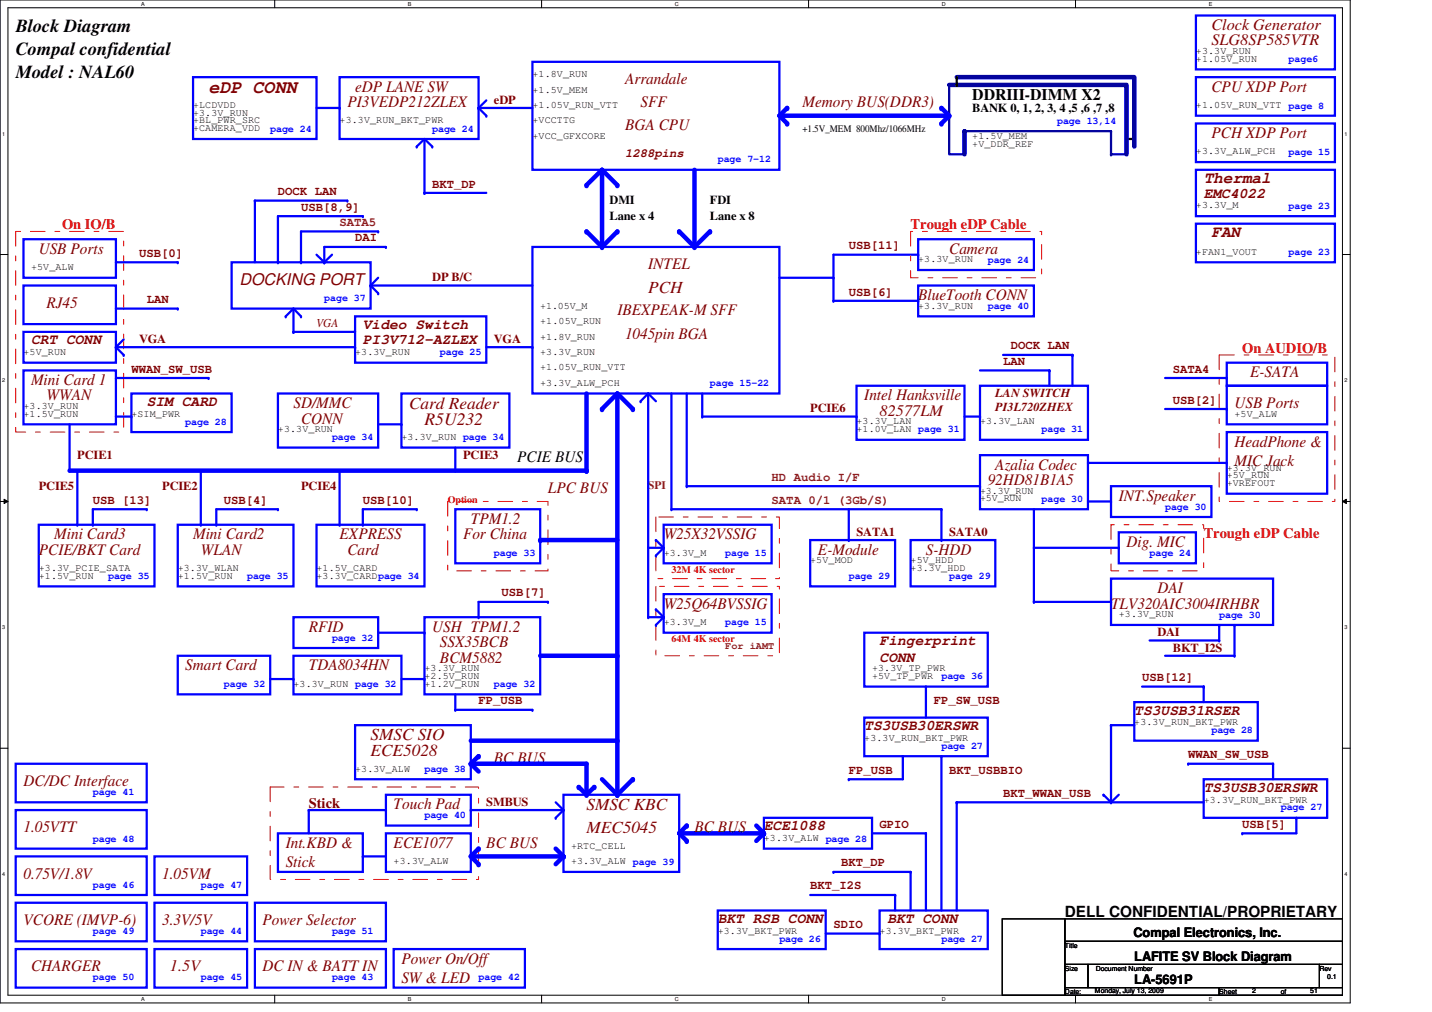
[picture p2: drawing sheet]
<svg xmlns="http://www.w3.org/2000/svg" width="297mm" height="210mm" viewBox="0 0 297 210" stroke-linecap="round" stroke-linejoin="round" font-family="sans-serif">
<path d="M0 0h280.1v208h-280.1zM1.6 1.6h276.9v204.8h-276.9z" fill="none" stroke="#000" stroke-width=".21"/>
<g fill="#fff">
<path d="M29.3 .2h.7v1.2h-.7z"/>
<path d="M29.3 206.6h.7v1.2h-.7z"/>
</g>
<path d="M57 0v1.6M57 206.4v1.6" fill="none" stroke="#000" stroke-width=".21"/>
<g fill="#fff">
<path d="M84.6 .2h.7v1.2h-.7z"/>
<path d="M84.6 206.6h.7v1.2h-.7z"/>
</g>
<path d="M112.3 0v1.6M112.3 206.4v1.6" fill="none" stroke="#000" stroke-width=".21"/>
<g fill="#fff">
<path d="M140 .2h.8v1.2h-.8z"/>
<path d="M140 206.6h.8v1.2h-.8z"/>
</g>
<path d="M167.7 0v1.6M167.7 206.4v1.6" fill="none" stroke="#000" stroke-width=".21"/>
<g fill="#fff">
<path d="M195.4 .2h.7v1.2h-.7z"/>
<path d="M195.4 206.6h.7v1.2h-.7z"/>
</g>
<path d="M223.1 0v1.6M223.1 206.4v1.6" fill="none" stroke="#000" stroke-width=".21"/>
<g fill="#fff">
<path d="M250.7 .2h.8v1.2h-.8z"/>
<path d="M250.7 206.6h.8v1.2h-.8z"/>
<path d="M.5 27.2h.6v1.2h-.6z"/>
<path d="M278.9 27.2h.6v1.2h-.6z"/>
<path d="M.5 78.4h.6v1.1h-.6z"/>
<path d="M278.9 78.4h.6v1.1h-.6z"/>
</g>
<path d="M0 52.8h1.6M278.5 52.8h1.6" fill="none" stroke="#000" stroke-width=".21"/>
<g fill="#fff">
<path d="M.5 129.6h.6v1.2h-.6z"/>
<path d="M278.9 129.6h.6v1.2h-.6z"/>
</g>
<path d="M0 104h1.6M.8 103.5l.8 .5-.8 .4zM278.5 104l.8-.5v.9zM278.5 104h1.6" fill="none" stroke="#000" stroke-width=".21"/>
<path d="M.8 103.5l.8 .5-.8 .4zM278.5 104l.8-.5v.9z" fill="#000"/>
<g fill="#fff">
<path d="M.5 180.8h.6v1.1h-.6z"/>
<path d="M278.9 180.8h.6v1.1h-.6z"/>
</g>
<path d="M0 155.2h1.6M278.5 155.2h1.6M207.9 190.6h13v15.8h-13zM220.9 190.6h57.6v4.6h-57.6zM220.9 195.2h57.6v4.8h-57.6zM220.9 200h4.8v4.9h-4.8zM220.9 204.9h32v1.5h-32zM225.7 200h48v4.9h-48zM252.9 204.9h25.6v1.5h-25.6zM273.7 200h4.8v4.9h-4.8z" fill="none" stroke="#000" stroke-width=".21"/>
<path d="M110.4 12.8h51.3v22.4h-51.3zM248.1 3.2h28.8v11.2h-28.8zM248.1 46.4h28.8v8h-28.8z" fill="none" stroke="#00f" stroke-width=".47"/>
<path d="M124.9 35.2v16" fill="none" stroke="#00f" stroke-width=".93"/>
<circle cx="124.9" cy="51.2" r=".47" fill="#00f"/>
<path d="M248.1 35.2h28.8v9.6h-28.8zM110.4 51.2h51.3v30.4h-51.3zM145.7 86.4h32M32 177.6h19.3v8h-19.3zM116.9 164.8h24v16h-24zM3.3 196.8h27.1v8.1h-27.1zM3.3 187.2h27.1v8h-27.1zM32 187.2h19.3v8h-19.3zM32 196.8h19.3v8.1h-19.3zM81.7 196.8h27.2v8.1h-27.2z" fill="none" stroke="#00f" stroke-width=".47"/>
<circle cx="177.7" cy="86.4" r=".23" fill="#00f"/>
<path d="M41.7 97.6v11.2" fill="none" stroke="#00f" stroke-width=".47"/>
<circle cx="41.7" cy="108.8" r=".23" fill="#00f"/>
<path d="M128.1 81.6l-3.2 3.2" fill="none" stroke="#00f" stroke-width=".93"/>
<circle cx="124.9" cy="84.8" r=".47" fill="#00f"/>
<path d="M128.1 81.6l3.2 3.2" fill="none" stroke="#00f" stroke-width=".93"/>
<circle cx="131.3" cy="84.8" r=".47" fill="#00f"/>
<path d="M214.5 105.6v19.2" fill="none" stroke="#00f" stroke-width=".47"/>
<circle cx="214.5" cy="124.8" r=".23" fill="#00f"/>
<path d="M195.3 105.6v6.4" fill="none" stroke="#00f" stroke-width=".47"/>
<circle cx="195.3" cy="112" r=".23" fill="#00f"/>
<path d="M142.4 100.8h60.9M188.9 112h17.6v9.6h-17.6z" fill="none" stroke="#00f" stroke-width=".47"/>
<circle cx="203.3" cy="100.8" r=".23" fill="#00f"/>
<path d="M44.9 105.6h12.8" fill="none" stroke="#00f" stroke-width=".47"/>
<circle cx="57.7" cy="105.6" r=".23" fill="#00f"/>
<path d="M44.9 105.6v3.2" fill="none" stroke="#00f" stroke-width=".47"/>
<circle cx="44.9" cy="108.8" r=".23" fill="#00f"/>
<path d="M14.4 97.6h107.3" fill="none" stroke="#00f" stroke-width=".93"/>
<circle cx="121.7" cy="97.6" r=".47" fill="#00f"/>
<path d="M83.3 81.6h22.4v11.2h-22.4zM36.9 108.8h24v12.8h-24z" fill="none" stroke="#00f" stroke-width=".47"/>
<path d="M131.3 161.6l-3.2 3.2" fill="none" stroke="#00f" stroke-width=".93"/>
<circle cx="131.3" cy="161.6" r=".47" fill="#00f"/>
<path d="M128.1 81.6v83.2" fill="none" stroke="#00f" stroke-width=".93"/>
<circle cx="128.1" cy="164.8" r=".47" fill="#00f"/>
<path d="M124.9 161.6l3.2 3.2" fill="none" stroke="#00f" stroke-width=".93"/>
<circle cx="128.1" cy="164.8" r=".47" fill="#00f"/>
<path d="M88 128h24.1v16h-24.1z" fill="none" stroke="#00f" stroke-width=".47"/>
<path d="M112.1 136h16" fill="none" stroke="#00f" stroke-width=".93"/>
<circle cx="128.1" cy="136" r=".47" fill="#00f"/>
<path d="M56 140.8h4.9" fill="none" stroke="#00f" stroke-width=".47"/>
<circle cx="60.9" cy="140.8" r=".23" fill="#00f"/>
<path d="M36.9 136h19.1v8h-19.1zM78.4 131.2h9.6" fill="none" stroke="#00f" stroke-width=".47"/>
<circle cx="88" cy="131.2" r=".23" fill="#00f"/>
<path d="M139.3 105.6h56M60.9 128h17.5v6.4h-17.5z" fill="none" stroke="#00f" stroke-width=".47"/>
<circle cx="195.3" cy="105.6" r=".23" fill="#00f"/>
<path d="M168.1 112h17.6v9.6h-17.6zM176.1 105.6v6.4" fill="none" stroke="#00f" stroke-width=".47"/>
<circle cx="176.1" cy="112" r=".23" fill="#00f"/>
<path d="M214.5 113.6h17.6M232.1 110.4h16v6.4h-16z" fill="none" stroke="#00f" stroke-width=".47"/>
<circle cx="232.1" cy="113.6" r=".23" fill="#00f"/>
<path d="M230.5 108.8h19.2v9.6h-19.2z" fill="none" stroke="#f00" stroke-width=".21" stroke-dasharray="3 2 1 2"/>
<path d="M225.7 104h4.8" fill="none" stroke="#00f" stroke-width=".47"/>
<circle cx="230.5" cy="104" r=".23" fill="#00f"/>
<path d="M203.3 94.4h22.4v11.2h-22.4zM230.5 100.8h20.8v6.4h-20.8z" fill="none" stroke="#00f" stroke-width=".47"/>
<path d="M92.9 104h20.8v14.4h-20.8z" fill="none" stroke="#f00" stroke-width=".21" stroke-dasharray="3 2 1 2"/>
<path d="M230.5 32h3.2" fill="none" stroke="#0000a0" stroke-width=".47"/>
<circle cx="230.5" cy="32" r=".23" fill="#0000a0"/>
<path d="M233.7 28.8h1.6" fill="none" stroke="#000" stroke-width=".47"/>
<circle cx="233.7" cy="28.8" r=".23" fill="#000"/>
<path d="M172.9 52.8h17.6" fill="none" stroke="#00f" stroke-width=".47"/>
<circle cx="190.5" cy="52.8" r=".23" fill="#00f"/>
<path d="M190.5 49.6h24v6.4h-24z" fill="none" stroke="#00f" stroke-width=".47"/>
<path d="M188.9 48h27.2v9.6h-27.2z" fill="none" stroke="#f00" stroke-width=".21" stroke-dasharray="3 2 1 2"/>
<path d="M200.1 27.2h30.4" fill="none" stroke="#0000a0" stroke-width=".47"/>
<circle cx="230.5" cy="27.2" r=".23" fill="#0000a0"/>
<path d="M196.9 17.6h36.8v14.4M198.5 16h36.8v14.4" fill="none" stroke="#0000a0" stroke-width=".93"/>
<path d="M196.9 17.6v14.4h3.2M230.5 27.2v4.8" fill="none" stroke="#0000a0" stroke-width=".47"/>
<circle cx="230.5" cy="32" r=".23" fill="#0000a0"/>
<path d="M200.1 27.2v4.8" fill="none" stroke="#0000a0" stroke-width=".93"/>
<circle cx="200.1" cy="27.2" r=".47" fill="#0000a0"/>
<path d="M198.5 16v1.6" fill="none" stroke="#000" stroke-width=".47"/>
<circle cx="198.5" cy="17.6" r=".23" fill="#000"/>
<path d="M172.9 52.8v9.6" fill="none" stroke="#00f" stroke-width=".47"/>
<circle cx="172.9" cy="62.4" r=".23" fill="#00f"/>
<path d="M200.1 86.4h3.2" fill="none" stroke="#00f" stroke-width=".47"/>
<circle cx="203.3" cy="86.4" r=".23" fill="#00f"/>
<path d="M177.7 80h22.4v11.2h-22.4zM203.3 80h22.4v11.2h-22.4zM83.3 140.8h4.7" fill="none" stroke="#00f" stroke-width=".47"/>
<circle cx="88" cy="140.8" r=".23" fill="#00f"/>
<path d="M48 54.4h28.9v9.6h-28.9zM94.4 105.6h17.7v11.2h-17.7zM60.9 136h22.4v8h-22.4zM3.3 168h27.1v8h-27.1zM52.9 196.8h27.1v8.1h-27.1z" fill="none" stroke="#00f" stroke-width=".47"/>
<path d="M112.1 112h16" fill="none" stroke="#00f" stroke-width=".93"/>
<circle cx="112.1" cy="112" r=".47" fill="#00f"/>
<path d="M134.4 81.6v46.4" fill="none" stroke="#00f" stroke-width=".47"/>
<circle cx="134.4" cy="128" r=".23" fill="#00f"/>
<path d="M134.4 81.6l1.7 1.6" fill="none" stroke="#00f" stroke-width=".47"/>
<circle cx="134.4" cy="81.6" r=".23" fill="#00f"/>
<path d="M134.4 81.6l-1.5 1.6" fill="none" stroke="#00f" stroke-width=".47"/>
<circle cx="132.9" cy="83.2" r=".23" fill="#00f"/>
<path d="M136.1 107.2h25.6v12.8h-25.6z" fill="none" stroke="#f00" stroke-width=".21" stroke-dasharray="3 2 1 2"/>
<path d="M136.1 112l1.6 1.6M137.7 108.8h22.4v8h-22.4z" fill="none" stroke="#00f" stroke-width=".47"/>
<circle cx="136.1" cy="112" r=".23" fill="#00f"/>
<path d="M137.7 113.6l-1.6 1.6" fill="none" stroke="#00f" stroke-width=".47"/>
<circle cx="136.1" cy="115.2" r=".23" fill="#00f"/>
<path d="M134.4 113.6h3.3" fill="none" stroke="#00f" stroke-width=".47"/>
<circle cx="137.7" cy="113.6" r=".23" fill="#00f"/>
<path d="M67.3 51.2h12.7" fill="none" stroke="#00f" stroke-width=".47"/>
<circle cx="80" cy="51.2" r=".23" fill="#00f"/>
<path d="M62.4 48h16" fill="none" stroke="#00f" stroke-width=".47"/>
<circle cx="78.4" cy="48" r=".23" fill="#00f"/>
<path d="M121.7 48l3.2 3.2" fill="none" stroke="#00f" stroke-width=".93"/>
<circle cx="121.7" cy="48" r=".47" fill="#00f"/>
<path d="M128.1 48l-3.2 3.2" fill="none" stroke="#00f" stroke-width=".93"/>
<circle cx="128.1" cy="48" r=".47" fill="#00f"/>
<path d="M124.9 35.2l-3.2 3.2" fill="none" stroke="#00f" stroke-width=".93"/>
<circle cx="121.7" cy="38.4" r=".47" fill="#00f"/>
<path d="M124.9 35.2l3.2 3.2" fill="none" stroke="#00f" stroke-width=".93"/>
<circle cx="128.1" cy="38.4" r=".47" fill="#00f"/>
<path d="M196.9 24l-1.6 1.6" fill="none" stroke="#00f" stroke-width=".93"/>
<circle cx="195.3" cy="25.6" r=".47" fill="#00f"/>
<path d="M195.3 22.4l1.6 1.6" fill="none" stroke="#00f" stroke-width=".93"/>
<circle cx="195.3" cy="22.4" r=".47" fill="#00f"/>
<path d="M161.7 57.6h11.2" fill="none" stroke="#00f" stroke-width=".47"/>
<circle cx="172.9" cy="57.6" r=".23" fill="#00f"/>
<path d="M161.7 24l1.6 1.6" fill="none" stroke="#00f" stroke-width=".93"/>
<circle cx="163.3" cy="25.6" r=".47" fill="#00f"/>
<path d="M163.3 22.4l-1.6 1.6" fill="none" stroke="#00f" stroke-width=".93"/>
<circle cx="163.3" cy="22.4" r=".47" fill="#00f"/>
<path d="M161.7 24h35.2" fill="none" stroke="#00f" stroke-width=".93"/>
<circle cx="196.9" cy="24" r=".47" fill="#00f"/>
<path d="M145.7 81.6v4.8" fill="none" stroke="#00f" stroke-width=".47"/>
<circle cx="145.7" cy="86.4" r=".23" fill="#00f"/>
<path d="M142.4 81.6v19.2" fill="none" stroke="#00f" stroke-width=".47"/>
<circle cx="142.4" cy="100.8" r=".23" fill="#00f"/>
<path d="M139.3 81.6v24" fill="none" stroke="#00f" stroke-width=".47"/>
<circle cx="139.3" cy="105.6" r=".23" fill="#00f"/>
<path d="M121.7 81.6v16" fill="none" stroke="#00f" stroke-width=".93"/>
<circle cx="121.7" cy="97.6" r=".47" fill="#00f"/>
<path d="M57.7 81.6h20.7v11.2h-20.7zM78.4 88h4.9" fill="none" stroke="#00f" stroke-width=".47"/>
<circle cx="83.3" cy="88" r=".23" fill="#00f"/>
<path d="M136.1 121.6h25.6v14.4h-25.6z" fill="none" stroke="#f00" stroke-width=".21" stroke-dasharray="3 2 1 2"/>
<path d="M137.7 123.2h22.4v8h-22.4zM137.7 128l-1.6 1.6" fill="none" stroke="#00f" stroke-width=".47"/>
<circle cx="136.1" cy="129.6" r=".23" fill="#00f"/>
<path d="M134.4 128h3.3" fill="none" stroke="#00f" stroke-width=".47"/>
<circle cx="137.7" cy="128" r=".23" fill="#00f"/>
<path d="M136.1 126.4l1.6 1.6" fill="none" stroke="#00f" stroke-width=".47"/>
<circle cx="136.1" cy="126.4" r=".23" fill="#00f"/>
<path d="M76.9 59.2h33.5M3.3 177.6h27.1v8h-27.1zM182.5 188.8h22.4v8h-22.4z" fill="none" stroke="#00f" stroke-width=".47"/>
<circle cx="76.9" cy="59.2" r=".23" fill="#00f"/>
<path d="M140.9 48l3.2 3.2" fill="none" stroke="#00f" stroke-width=".93"/>
<circle cx="140.9" cy="48" r=".47" fill="#00f"/>
<path d="M147.3 48l-3.2 3.2" fill="none" stroke="#00f" stroke-width=".93"/>
<circle cx="147.3" cy="48" r=".47" fill="#00f"/>
<path d="M144.1 35.2v16" fill="none" stroke="#00f" stroke-width=".93"/>
<circle cx="144.1" cy="51.2" r=".47" fill="#00f"/>
<path d="M78.4 57.6l-1.5 1.6" fill="none" stroke="#00f" stroke-width=".47"/>
<circle cx="76.9" cy="59.2" r=".23" fill="#00f"/>
<path d="M76.9 59.2l1.5 1.6" fill="none" stroke="#00f" stroke-width=".47"/>
<circle cx="78.4" cy="60.8" r=".23" fill="#00f"/>
<path d="M99.3 22.4h11.1" fill="none" stroke="#00f" stroke-width=".47"/>
<circle cx="99.3" cy="22.4" r=".23" fill="#00f"/>
<path d="M40 16h25.7v12.8h-25.7zM19.3 105.6h11.1" fill="none" stroke="#00f" stroke-width=".47"/>
<circle cx="30.4" cy="105.6" r=".23" fill="#00f"/>
<path d="M19.3 105.6v3.2" fill="none" stroke="#00f" stroke-width=".47"/>
<circle cx="19.3" cy="108.8" r=".23" fill="#00f"/>
<path d="M203.3 76.8h14.4M8 108.8h24v12.8h-24z" fill="none" stroke="#00f" stroke-width=".47"/>
<circle cx="217.7" cy="76.8" r=".23" fill="#00f"/>
<path d="M73.7 65.6h27.2v9.6h-27.2zM100.9 72h9.5" fill="none" stroke="#00f" stroke-width=".47"/>
<circle cx="110.4" cy="72" r=".23" fill="#00f"/>
<path d="M60.9 68.8h12.8" fill="none" stroke="#00f" stroke-width=".47"/>
<circle cx="60.9" cy="68.8" r=".23" fill="#00f"/>
<path d="M60.9 64v4.8" fill="none" stroke="#00f" stroke-width=".47"/>
<circle cx="60.9" cy="68.8" r=".23" fill="#00f"/>
<path d="M252.9 73.6h24v30.4h-24z" fill="none" stroke="#f00" stroke-width=".21" stroke-dasharray="3 2 1 2"/>
<path d="M190.5 59.2h24v6.4h-24zM172.9 62.4h17.6" fill="none" stroke="#00f" stroke-width=".47"/>
<circle cx="190.5" cy="62.4" r=".23" fill="#00f"/>
<path d="M225.7 96h28.8" fill="none" stroke="#00f" stroke-width=".47"/>
<circle cx="254.5" cy="96" r=".23" fill="#00f"/>
<path d="M70.4 97.6v11.2M254.5 89.6h20.8v12.8h-20.8z" fill="none" stroke="#00f" stroke-width=".47"/>
<circle cx="70.4" cy="108.8" r=".23" fill="#00f"/>
<path d="M65.7 108.8h22.3v12.8h-22.3zM75.3 105.6h11.1" fill="none" stroke="#00f" stroke-width=".47"/>
<circle cx="86.4" cy="105.6" r=".23" fill="#00f"/>
<path d="M75.3 105.6v3.2" fill="none" stroke="#00f" stroke-width=".47"/>
<circle cx="75.3" cy="108.8" r=".23" fill="#00f"/>
<path d="M3.3 48h22.4v41.6h-22.4z" fill="none" stroke="#f00" stroke-width=".21" stroke-dasharray="3 2 1 2"/>
<path d="M70.4 16h28.9v12.8h-28.9zM65.7 22.4h4.7" fill="none" stroke="#00f" stroke-width=".47"/>
<circle cx="70.4" cy="22.4" r=".23" fill="#00f"/>
<path d="M88 40h12.9" fill="none" stroke="#00f" stroke-width=".47"/>
<circle cx="88" cy="40" r=".23" fill="#00f"/>
<path d="M222.5 73.6v6.4" fill="none" stroke="#00f" stroke-width=".47"/>
<circle cx="222.5" cy="73.6" r=".23" fill="#00f"/>
<path d="M208.1 73.6h14.4" fill="none" stroke="#00f" stroke-width=".47"/>
<circle cx="222.5" cy="73.6" r=".23" fill="#00f"/>
<path d="M241.7 84.8h12.8" fill="none" stroke="#00f" stroke-width=".47"/>
<circle cx="254.5" cy="84.8" r=".23" fill="#00f"/>
<path d="M241.7 78.4h12.8M254.5 75.2h20.8v4.8h-20.8zM254.5 80h20.8v8h-20.8z" fill="none" stroke="#00f" stroke-width=".47"/>
<circle cx="254.5" cy="78.4" r=".23" fill="#00f"/>
<path d="M4.9 68.8h19.1v6.4h-19.1zM24 72h49.7" fill="none" stroke="#00f" stroke-width=".47"/>
<circle cx="73.7" cy="72" r=".23" fill="#00f"/>
<path d="M60.9 64l1.5 1.6" fill="none" stroke="#00f" stroke-width=".47"/>
<circle cx="62.4" cy="65.6" r=".23" fill="#00f"/>
<path d="M60.9 64l-1.6 1.6" fill="none" stroke="#00f" stroke-width=".47"/>
<circle cx="59.3" cy="65.6" r=".23" fill="#00f"/>
<path d="M24 78.4h19.3" fill="none" stroke="#00f" stroke-width=".47"/>
<circle cx="43.3" cy="78.4" r=".23" fill="#00f"/>
<path d="M4.9 76.8h19.1v11.2h-19.1zM14.4 88v9.6" fill="none" stroke="#00f" stroke-width=".47"/>
<circle cx="14.4" cy="97.6" r=".23" fill="#00f"/>
<path d="M24 54.4h12.9" fill="none" stroke="#00f" stroke-width=".47"/>
<circle cx="36.9" cy="54.4" r=".23" fill="#00f"/>
<path d="M57.7 44.8v9.6" fill="none" stroke="#00f" stroke-width=".47"/>
<circle cx="57.7" cy="54.4" r=".23" fill="#00f"/>
<path d="M57.7 44.8h17.6" fill="none" stroke="#00f" stroke-width=".47"/>
<circle cx="75.3" cy="44.8" r=".23" fill="#00f"/>
<path d="M67.3 51.2v3.2" fill="none" stroke="#00f" stroke-width=".47"/>
<circle cx="67.3" cy="54.4" r=".23" fill="#00f"/>
<path d="M62.4 48v6.4" fill="none" stroke="#00f" stroke-width=".47"/>
<circle cx="62.4" cy="54.4" r=".23" fill="#00f"/>
<path d="M4.9 59.2h19.1v8h-19.1zM4.9 49.6h19.1v8h-19.1zM24 64h12.9" fill="none" stroke="#00f" stroke-width=".47"/>
<circle cx="36.9" cy="64" r=".23" fill="#00f"/>
<path d="M248.1 16h28.8v8h-28.8zM88 28.8v11.2M248.1 25.6h28.8v8h-28.8z" fill="none" stroke="#00f" stroke-width=".47"/>
<circle cx="88" cy="40" r=".23" fill="#00f"/>
<path d="M198.5 166.4v22.4" fill="none" stroke="#00f" stroke-width=".47"/>
<circle cx="198.5" cy="166.4" r=".23" fill="#00f"/>
<path d="M179.3 148.8h25.6v8h-25.6zM176.1 161.6h11.2" fill="none" stroke="#00f" stroke-width=".47"/>
<circle cx="176.1" cy="161.6" r=".23" fill="#00f"/>
<path d="M246.5 158.4h17.6M249.7 161.6h25.6v8h-25.6z" fill="none" stroke="#00f" stroke-width=".47"/>
<circle cx="246.5" cy="158.4" r=".23" fill="#00f"/>
<path d="M195.3 156.8v32" fill="none" stroke="#00f" stroke-width=".47"/>
<circle cx="195.3" cy="156.8" r=".23" fill="#00f"/>
<path d="M198.5 166.4h51.2" fill="none" stroke="#00f" stroke-width=".47"/>
<circle cx="198.5" cy="166.4" r=".23" fill="#00f"/>
<path d="M268.9 169.6v3.2" fill="none" stroke="#00f" stroke-width=".47"/>
<circle cx="268.9" cy="169.6" r=".23" fill="#00f"/>
<path d="M179.3 131.2h25.6v11.2h-25.6zM94.4 147.2h16" fill="none" stroke="#00f" stroke-width=".47"/>
<circle cx="110.4" cy="147.2" r=".23" fill="#00f"/>
<path d="M94.4 144v3.2" fill="none" stroke="#00f" stroke-width=".47"/>
<circle cx="94.4" cy="147.2" r=".23" fill="#00f"/>
<path d="M230.5 120h33.6v9.6h-33.6zM238.5 132.8h14.4" fill="none" stroke="#00f" stroke-width=".47"/>
<circle cx="252.9" cy="132.8" r=".23" fill="#00f"/>
<path d="M214.5 124.8h16" fill="none" stroke="#00f" stroke-width=".47"/>
<circle cx="230.5" cy="124.8" r=".23" fill="#00f"/>
<path d="M172.9 180.8h16" fill="none" stroke="#00f" stroke-width=".47"/>
<circle cx="172.9" cy="180.8" r=".23" fill="#00f"/>
<path d="M24 86.4h3.3M27.3 81.6h20.7v8h-20.7z" fill="none" stroke="#00f" stroke-width=".47"/>
<circle cx="27.3" cy="86.4" r=".23" fill="#00f"/>
<path d="M217.7 76.8v3.2" fill="none" stroke="#00f" stroke-width=".47"/>
<circle cx="217.7" cy="76.8" r=".23" fill="#00f"/>
<path d="M241.7 136h14.4M3.3 158.4h27.1v8h-27.1zM52.9 187.2h27.1v8h-27.1z" fill="none" stroke="#00f" stroke-width=".47"/>
<circle cx="256.1" cy="136" r=".23" fill="#00f"/>
<path d="M168.1 185.6h17.6" fill="none" stroke="#00f" stroke-width=".47"/>
<circle cx="185.7" cy="185.6" r=".23" fill="#00f"/>
<path d="M16 97.6v11.2" fill="none" stroke="#00f" stroke-width=".47"/>
<circle cx="16" cy="108.8" r=".23" fill="#00f"/>
<path d="M73.7 150.4h24v11.2h-24zM97.7 168h19.2" fill="none" stroke="#00f" stroke-width=".47"/>
<circle cx="97.7" cy="168" r=".23" fill="#00f"/>
<path d="M56 163.2h43.3v19.2h-43.3z" fill="none" stroke="#f00" stroke-width=".21" stroke-dasharray="3 2 1 2"/>
<path d="M64 168v4.8" fill="none" stroke="#00f" stroke-width=".47"/>
<circle cx="64" cy="168" r=".23" fill="#00f"/>
<path d="M57.7 172.8h17.6v8h-17.6zM64 168h16" fill="none" stroke="#00f" stroke-width=".47"/>
<circle cx="80" cy="168" r=".23" fill="#00f"/>
<path d="M75.3 177.6h4.7M80 172.8h17.7v8h-17.7z" fill="none" stroke="#00f" stroke-width=".47"/>
<circle cx="75.3" cy="177.6" r=".23" fill="#00f"/>
<path d="M80 164.8h17.7v6.4h-17.7z" fill="none" stroke="#00f" stroke-width=".47"/>
<path d="M123.3 163.2l-1.6 1.6" fill="none" stroke="#00f" stroke-width=".93"/>
<circle cx="123.3" cy="163.2" r=".47" fill="#00f"/>
<path d="M120.1 163.2l1.6 1.6" fill="none" stroke="#00f" stroke-width=".93"/>
<circle cx="120.1" cy="163.2" r=".47" fill="#00f"/>
<path d="M99.3 156.8l-1.6 1.6" fill="none" stroke="#00f" stroke-width=".93"/>
<circle cx="99.3" cy="156.8" r=".47" fill="#00f"/>
<path d="M97.7 158.4l1.6 1.6" fill="none" stroke="#00f" stroke-width=".93"/>
<circle cx="97.7" cy="158.4" r=".47" fill="#00f"/>
<path d="M97.7 158.4h24M115.3 176l1.6 1.6" fill="none" stroke="#00f" stroke-width=".93"/>
<circle cx="116.9" cy="177.6" r=".47" fill="#00f"/>
<path d="M116.9 177.6l-1.6 1.6" fill="none" stroke="#00f" stroke-width=".93"/>
<circle cx="116.9" cy="177.6" r=".47" fill="#00f"/>
<path d="M99.3 176l-1.6 1.6" fill="none" stroke="#00f" stroke-width=".93"/>
<circle cx="99.3" cy="176" r=".47" fill="#00f"/>
<path d="M97.7 177.6l1.6 1.6" fill="none" stroke="#00f" stroke-width=".93"/>
<circle cx="99.3" cy="179.2" r=".47" fill="#00f"/>
<path d="M97.7 177.6h19.2" fill="none" stroke="#00f" stroke-width=".93"/>
<circle cx="116.9" cy="177.6" r=".47" fill="#00f"/>
<path d="M116.9 168l-1.6 1.6" fill="none" stroke="#00f" stroke-width=".47"/>
<circle cx="115.3" cy="169.6" r=".23" fill="#00f"/>
<path d="M115.3 166.4l1.6 1.6" fill="none" stroke="#00f" stroke-width=".47"/>
<circle cx="116.9" cy="168" r=".23" fill="#00f"/>
<path d="M97.7 153.6h30.4" fill="none" stroke="#00f" stroke-width=".93"/>
<circle cx="128.1" cy="153.6" r=".47" fill="#00f"/>
<path d="M25.7 70.4l-1.7 1.6" fill="none" stroke="#00f" stroke-width=".47"/>
<circle cx="24" cy="72" r=".23" fill="#00f"/>
<path d="M24 72l1.7 1.6" fill="none" stroke="#00f" stroke-width=".47"/>
<circle cx="25.7" cy="73.6" r=".23" fill="#00f"/>
<path d="M192.1 172.8v16" fill="none" stroke="#00f" stroke-width=".47"/>
<circle cx="192.1" cy="172.8" r=".23" fill="#00f"/>
<path d="M158.4 169.6h22.5v6.4h-22.5z" fill="none" stroke="#00f" stroke-width=".47"/>
<path d="M140.9 172.8l1.5 1.6" fill="none" stroke="#00f" stroke-width=".93"/>
<circle cx="142.4" cy="174.4" r=".47" fill="#00f"/>
<path d="M142.4 171.2l-1.5 1.6" fill="none" stroke="#00f" stroke-width=".93"/>
<circle cx="142.4" cy="171.2" r=".47" fill="#00f"/>
<path d="M140.9 172.8h17.5" fill="none" stroke="#00f" stroke-width=".93"/>
<circle cx="158.4" cy="172.8" r=".47" fill="#00f"/>
<path d="M180.9 172.8h11.2" fill="none" stroke="#00f" stroke-width=".47"/>
<circle cx="192.1" cy="172.8" r=".23" fill="#00f"/>
<path d="M156.9 171.2l1.5 1.6" fill="none" stroke="#00f" stroke-width=".93"/>
<circle cx="158.4" cy="172.8" r=".47" fill="#00f"/>
<path d="M158.4 172.8l-1.5 1.6" fill="none" stroke="#00f" stroke-width=".93"/>
<circle cx="158.4" cy="172.8" r=".47" fill="#00f"/>
<path d="M121.7 158.4v6.4" fill="none" stroke="#00f" stroke-width=".93"/>
<circle cx="121.7" cy="164.8" r=".47" fill="#00f"/>
<path d="M188.9 180.8v8" fill="none" stroke="#00f" stroke-width=".47"/>
<circle cx="188.9" cy="180.8" r=".23" fill="#00f"/>
<path d="M185.7 185.6v3.2" fill="none" stroke="#00f" stroke-width=".47"/>
<circle cx="185.7" cy="185.6" r=".23" fill="#00f"/>
<path d="M68.9 52.8l-1.6 1.6" fill="none" stroke="#00f" stroke-width=".47"/>
<circle cx="67.3" cy="54.4" r=".23" fill="#00f"/>
<path d="M65.7 52.8l1.6 1.6" fill="none" stroke="#00f" stroke-width=".47"/>
<circle cx="67.3" cy="54.4" r=".23" fill="#00f"/>
<path d="M52.9 41.6v12.8" fill="none" stroke="#00f" stroke-width=".47"/>
<circle cx="52.9" cy="41.6" r=".23" fill="#00f"/>
<path d="M52.9 41.6h19.1" fill="none" stroke="#00f" stroke-width=".47"/>
<circle cx="72" cy="41.6" r=".23" fill="#00f"/>
<path d="M94.4 92.8v4.8" fill="none" stroke="#00f" stroke-width=".47"/>
<circle cx="94.4" cy="97.6" r=".23" fill="#00f"/>
<path d="M257.7 172.8h11.2" fill="none" stroke="#00f" stroke-width=".47"/>
<circle cx="257.7" cy="172.8" r=".23" fill="#00f"/>
<path d="M99.3 124.8v3.2" fill="none" stroke="#00f" stroke-width=".47"/>
<circle cx="99.3" cy="128" r=".23" fill="#00f"/>
<path d="M99.3 124.8h14.4" fill="none" stroke="#00f" stroke-width=".47"/>
<circle cx="113.7" cy="124.8" r=".23" fill="#00f"/>
<path d="M171.3 193.6h11.2" fill="none" stroke="#00f" stroke-width=".47"/>
<circle cx="182.5" cy="193.6" r=".23" fill="#00f"/>
<path d="M264.1 158.4v3.2M148.9 188.8h22.4v8h-22.4z" fill="none" stroke="#00f" stroke-width=".47"/>
<circle cx="264.1" cy="158.4" r=".23" fill="#00f"/>
<path d="M252.9 129.6v3.2" fill="none" stroke="#00f" stroke-width=".47"/>
<circle cx="252.9" cy="129.6" r=".23" fill="#00f"/>
<path d="M256.1 129.6v6.4" fill="none" stroke="#00f" stroke-width=".47"/>
<circle cx="256.1" cy="129.6" r=".23" fill="#00f"/>
<path d="M187.3 156.8v4.8" fill="none" stroke="#00f" stroke-width=".47"/>
<circle cx="187.3" cy="156.8" r=".23" fill="#00f"/>
<path d="M192.1 142.4v6.4" fill="none" stroke="#00f" stroke-width=".47"/>
<circle cx="192.1" cy="142.4" r=".23" fill="#00f"/>
<path d="M236.9 142.4h12.8" fill="none" stroke="#00f" stroke-width=".47"/>
<circle cx="249.7" cy="142.4" r=".23" fill="#00f"/>
<path d="M235.3 145.6h25.6v8h-25.6zM249.7 142.4v3.2" fill="none" stroke="#00f" stroke-width=".47"/>
<circle cx="249.7" cy="142.4" r=".23" fill="#00f"/>
<path d="M230.5 150.4v16" fill="none" stroke="#00f" stroke-width=".47"/>
<circle cx="230.5" cy="150.4" r=".23" fill="#00f"/>
<path d="M230.5 150.4h4.8" fill="none" stroke="#00f" stroke-width=".47"/>
<circle cx="230.5" cy="150.4" r=".23" fill="#00f"/>
<path d="M232.1 164.8l-1.6 1.6" fill="none" stroke="#00f" stroke-width=".47"/>
<circle cx="230.5" cy="166.4" r=".23" fill="#00f"/>
<path d="M228.9 164.8l1.6 1.6" fill="none" stroke="#00f" stroke-width=".47"/>
<circle cx="228.9" cy="164.8" r=".23" fill="#00f"/>
<path d="M100.9 20.8l-1.6 1.6" fill="none" stroke="#00f" stroke-width=".47"/>
<circle cx="99.3" cy="22.4" r=".23" fill="#00f"/>
<path d="M88 28.8l-1.6 1.6" fill="none" stroke="#00f" stroke-width=".47"/>
<circle cx="86.4" cy="30.4" r=".23" fill="#00f"/>
<path d="M99.3 22.4l1.6 1.6" fill="none" stroke="#00f" stroke-width=".47"/>
<circle cx="100.9" cy="24" r=".23" fill="#00f"/>
<path d="M88 28.8l1.7 1.6" fill="none" stroke="#00f" stroke-width=".47"/>
<circle cx="89.7" cy="30.4" r=".23" fill="#00f"/>
<g font-size="3.8">
<text x="3.3" y="11.4">Compal confidential</text>
<text x="3.3" y="6.6">Block Diagram</text>
<text x="3.3" y="16.3">Model : NAL60</text>
</g>
<text font-size="3.8" fill="#800000" x="43.3" y="19.3">eDP CONN</text>
<text font-size="3.6" fill="#800000" x="88" y="88.1">R5U232</text>
<g font-size="3.5" fill="#800000">
<text x="134.4" y="60.7">PCH</text>
<text x="84.9" y="84.8">Card Reader</text>
<text x="76.9" y="153.5">SMSC SIO</text>
<text x="76.9" y="156.8">ECE5028</text>
<text x="121.7" y="168">SMSC KBC</text>
<text x="121.7" y="172.8">MEC5045</text>
</g>
<g font-size="3.3" fill="#800000">
<text x="251.3" y="6.2">Clock Generator</text>
<text x="251.3" y="9.4">SLG8SP585VTR</text>
<text x="129.7" y="17.4">Arrandale</text>
<text x="72" y="22.2">PI3VEDP212ZLEX</text>
<text x="73.7" y="19">eDP LANE SW</text>
<text x="132.9" y="22.2">SFF</text>
<text x="166.5" y="22.2">Memory BUS(DDR3)</text>
<text x="251.3" y="19">CPU XDP Port</text>
<text x="129.7" y="27">BGA CPU</text>
<text x="251.3" y="28.6">PCH XDP Port</text>
<text x="249.7" y="38.1">Thermal</text>
<text x="8" y="52.6">USB Ports</text>
<text x="196.9" y="52.6">Camera</text>
<text x="251.3" y="49.2">FAN</text>
<text x="49.7" y="59">DOCKING PORT</text>
<text x="134.4" y="55.8">INTEL</text>
<text x="9.6" y="63.8">RJ45</text>
<text x="128.1" y="65.4">IBEXPEAK-M SFF</text>
<text x="190.5" y="62.2">BlueTooth CONN</text>
<text x="129.7" y="70.2">1045pin BGA</text>
<text x="6.4" y="79.8">Mini Card 1</text>
<text x="9.6" y="83">WWAN</text>
<text x="179.3" y="83">Intel Hanksville</text>
<text x="259.3" y="78.2">E-SATA</text>
<text x="60.9" y="84.6">SD/MMC</text>
<text x="62.4" y="87.8">CONN</text>
<text x="182.5" y="86.2">82577LM</text>
<text x="256.1" y="84.6">USB Ports</text>
<text x="256.1" y="92.6">HeadPhone &amp;</text>
<text x="204.9" y="100.6">92HD81B1A5</text>
<text x="206.5" y="97.4">Azalia Codec</text>
<text x="256.1" y="96.6">MIC Jack</text>
<text x="113.7" y="102.2">LPC BUS</text>
<text x="232.1" y="103.8">INT.Speaker</text>
<text x="11.3" y="111.8">Mini Card3</text>
<text x="40" y="111.8">Mini Card2</text>
<text x="70.4" y="111.8">EXPRESS</text>
<text x="96.1" y="111.8">For China</text>
<text x="97.7" y="108.6">TPM1.2</text>
<text x="137.7" y="111.8">W25X32VSSIG</text>
<text x="233.7" y="113.4">Dig. MIC</text>
<text x="8" y="115">PCIE/BKT Card</text>
<text x="41.7" y="115">WLAN</text>
<text x="72" y="115">Card</text>
<text x="169.7" y="115">E-Module</text>
<text x="192.1" y="115">S-HDD</text>
<text x="240.1" y="123">DAI</text>
<text x="64" y="131">RFID</text>
<text x="89.7" y="131">USH TPM1.2</text>
<text x="137.7" y="126.2">W25Q64BVSSIG</text>
<text x="230.5" y="126.2">TLV320AIC3004IRHBR</text>
<text x="91.3" y="137.4">BCM5882</text>
<text x="91.3" y="134.2">SSX35BCB</text>
<text x="38.4" y="139">Smart Card</text>
<text x="64" y="139">TDA8034HN</text>
<text x="102.4" y="158.2">BC BUS</text>
<text x="4.9" y="163">DC/DC Interface</text>
<text x="81.7" y="167.9">Touch Pad</text>
<text x="4.9" y="172.6">1.05VTT</text>
<text x="144.1" y="172.6">BC BUS</text>
<text x="59.3" y="175.9">Int.KBD &amp;</text>
<text x="59.3" y="179.8">Stick</text>
<text x="81.7" y="175.9">ECE1077</text>
<text x="100.9" y="175.9">BC BUS</text>
<text x="4.9" y="182.2">0.75V/1.8V</text>
<text x="33.7" y="182.2">1.05VM</text>
<text x="4.9" y="191.9">VCORE (IMVP-6)</text>
<text x="33.7" y="191.9">3.3V/5V</text>
<text x="54.4" y="191.9">Power Selector</text>
<text x="6.4" y="201.4">CHARGER</text>
<text x="35.3" y="201.4">1.5V</text>
<text x="54.4" y="201.4">DC IN &amp; BATT IN</text>
<text x="83.3" y="199.9">Power On/Off</text>
<text x="83.3" y="203.8">SW &amp; LED</text>
</g>
<g font-size="3.3">
<text x="201.7" y="20.7">DDRIII-DIMM X2</text>
<text x="107.3" y="95.8">PCIE BUS</text>
</g>
<text font-size="3.2" x="220.9" y="190.2">DELL CONFIDENTIAL/PROPRIETARY</text>
<g font-size="3" fill="#800000">
<text x="249.7" y="41">EMC4022</text>
<text x="6.4" y="71.4">CRT CONN</text>
<text x="75.3" y="68.2">Video Switch</text>
<text x="75.3" y="71.4">PI3V712-AZLEX</text>
<text x="30.4" y="84.2">SIM CARD</text>
<text x="182.5" y="133.8">Fingerprint</text>
<text x="182.5" y="137.3">CONN</text>
<text x="235.3" y="148.2">TS3USB31RSER</text>
<text x="179.3" y="151.4">TS3USB30ERSWR</text>
<text x="64" y="167.6">Stick</text>
<text x="249.7" y="164.2">TS3USB30ERSWR</text>
<text x="158.5" y="172.2">ECE1088</text>
<text x="148.9" y="191.4">BKT RSB CONN</text>
<text x="184.1" y="191.4">BKT CONN</text>
</g>
<g font-size="3" fill="#f00">
<text x="12.9" y="47.6">On IO/B</text>
<text x="188.9" y="47.6">Trough eDP Cable</text>
<text x="257.7" y="73.2">On AUDIO/B</text>
<text x="249.7" y="111.6">Trough eDP Cable</text>
</g>
<g font-size="2.7">
<text x="235.1" y="194.4">Compal Electronics, Inc.</text>
<text x="235.3" y="199.4">LAFITE SV Block Diagram</text>
<text x="235.3" y="204.2">LA-5691P</text>
</g>
<g font-size="2.5" fill="#800000">
<text x="102.4" y="21.5">eDP</text>
<text x="129.7" y="32.5">1288pins</text>
<text x="57.7" y="40.5">DOCK LAN</text>
<text x="89.7" y="38.9">BKT_DP</text>
<text x="62.4" y="43.7">USB[8,9]</text>
<text x="28.9" y="53.3">USB[0]</text>
<text x="73.7" y="50.1">DAI</text>
<text x="176.1" y="51.7">USB[11]</text>
<text x="89.7" y="58.3">DP B/C</text>
<text x="30.4" y="62.9">LAN</text>
<text x="176.1" y="61.3">USB[6]</text>
<text x="28.9" y="71.2">VGA</text>
<text x="65.7" y="67.9">VGA</text>
<text x="102.4" y="71.2">VGA</text>
<text x="27.3" y="77.3">WWAN_SW_USB</text>
<text x="208.1" y="75.7">LAN</text>
<text x="209.7" y="72.5">DOCK LAN</text>
<text x="243.3" y="77.3">SATA4</text>
<text x="206.5" y="82.3">LAN SWITCH</text>
<text x="243.3" y="83.7">USB[2]</text>
<text x="168.1" y="85.6">PCIE6</text>
<text x="206.5" y="85.3">PI3L720ZHEX</text>
<text x="16" y="95.2">PCIE1</text>
<text x="96.1" y="95.2">PCIE3</text>
<text x="8" y="101.6">PCIE5</text>
<text x="33.7" y="101.6">PCIE2</text>
<text x="62.4" y="101.6">PCIE4</text>
<text x="19.3" y="104.5">USB [13]</text>
<text x="46.4" y="104.5">USB[4]</text>
<text x="75.3" y="104.5">USB[10]</text>
<text x="177.7" y="111.2">SATA1</text>
<text x="196.9" y="111.2">SATA0</text>
<text x="104.1" y="123.7">USB[7]</text>
<text x="240.1" y="132">DAI</text>
<text x="243.3" y="135.2">BKT_I2S</text>
<text x="236.9" y="141.3">USB[12]</text>
<text x="99.3" y="146.1">FP_USB</text>
<text x="193.7" y="146.1">FP_SW_USB</text>
<text x="176.1" y="160.5">FP_USB</text>
<text x="196.9" y="160.5">BKT_USBBIO</text>
<text x="246.5" y="157.3">WWAN_SW_USB</text>
<text x="100.9" y="167.2">SMBUS</text>
<text x="208.1" y="165.3">BKT_WWAN_USB</text>
<text x="182.5" y="171.7">GPIO</text>
<text x="257.7" y="171.7">USB[5]</text>
<text x="174.5" y="179.7">BKT_DP</text>
<text x="168.1" y="184.5">BKT_I2S</text>
<text x="172.9" y="192.5">SDIO</text>
</g>
<g font-size="2.5">
<text x="201.7" y="23.2">BANK 0, 1, 2, 3, 4 ,5 ,6 ,7 ,8</text>
<text x="126.4" y="45.6">Lane x 4</text>
<text x="126.4" y="42.3">DMI</text>
<text x="147.3" y="45.6">Lane x 8</text>
<text x="147.3" y="42.3">FDI</text>
</g>
<g font-size="2.5" fill="#800040">
<text x="70.4" y="46.9">SATA5</text>
<text x="160.1" y="99.7">HD Audio I/F</text>
<text x="160.1" y="104.5">SATA 0/1 (3Gb/S)</text>
</g>
<text font-size="2.4" fill="#800040" x="134.4" y="101.4">SPI</text>
<g font-size="2.1">
<text x="248.1" y="11.2">+3.3V_RUN</text>
<text x="110.4" y="16">+1.8V_RUN</text>
<text x="248.1" y="12.8">+1.05V_RUN</text>
<text x="40" y="22.4">+LCDVDD</text>
<text x="110.4" y="22.4">+1.05V_RUN_VTT</text>
<text x="110.4" y="19.2">+1.5V_MEM</text>
<text x="248.1" y="22.4">+1.05V_RUN_VTT</text>
<text x="40" y="24">+3.3V_RUN</text>
<text x="40" y="25.6">+BL_PWR_SRC</text>
<text x="40" y="27.2">+CAMERA_VDD</text>
<text x="70.4" y="25.6">+3.3V_RUN_BKT_PWR</text>
<text x="110.4" y="28.8">+VCC_GFXCORE</text>
<text x="110.4" y="25.6">+VCCTTG</text>
<text x="166.5" y="27.5">+1.5V_MEM 800Mhz/1066MHz</text>
<text x="201.7" y="28.8">+1.5V_MEM</text>
<text x="201.7" y="30.4">+V_DDR_REF</text>
<text x="248.1" y="32">+3.3V_ALW_PCH</text>
<text x="248.1" y="43.2">+3.3V_M</text>
<text x="248.1" y="52.8">+FAN1_VOUT</text>
<text x="6.4" y="56">+5V_ALW</text>
<text x="190.5" y="54.4">+3.3V_RUN</text>
<text x="112.1" y="64">+1.05V_M</text>
<text x="190.5" y="64">+3.3V_RUN</text>
<text x="112.1" y="67.2">+1.05V_RUN</text>
<text x="112.1" y="70.4">+1.8V_RUN</text>
<text x="4.9" y="73.6">+5V_RUN</text>
<text x="73.7" y="73.6">+3.3V_RUN</text>
<text x="112.1" y="76.8">+1.05V_RUN_VTT</text>
<text x="112.1" y="73.6">+3.3V_RUN</text>
<text x="112.1" y="80">+3.3V_ALW_PCH</text>
<text x="4.9" y="86.4">+1.5V_RUN</text>
<text x="4.9" y="84.8">+3.3V_RUN</text>
<text x="27.3" y="86.4">+SIM_PWR</text>
<text x="57.7" y="89.6">+3.3V_RUN</text>
<text x="177.7" y="88">+3.3V_LAN</text>
<text x="177.7" y="89.6">+1.0V_LAN page 31</text>
<text x="203.3" y="88">+3.3V_LAN</text>
<text x="256.1" y="86.4">+5V_ALW</text>
<text x="83.3" y="91.2">+3.3V_RUN page 34</text>
<text x="254.5" y="97.6">+3.3V_RUN</text>
<text x="254.5" y="100.8">+VREFOUT</text>
<text x="254.5" y="99.2">+5V_RUN</text>
<text x="203.3" y="102.4">+3.3V_RUN</text>
<text x="203.3" y="104">+5V_RUN</text>
<text x="8" y="118.4">+3.3V_PCIE_SATA</text>
<text x="36.9" y="118.4">+3.3V_WLAN</text>
<text x="65.7" y="118.4">+1.5V_CARD</text>
<text x="137.7" y="115.2">+3.3V_M</text>
<text x="168.1" y="116.8">+5V_MOD</text>
<text x="188.9" y="118.4">+3.3V_HDD</text>
<text x="188.9" y="116.8">+5V_HDD</text>
<text x="8" y="120">+1.5V_RUN</text>
<text x="36.9" y="120">+1.5V_RUN</text>
<text x="65.7" y="120">+3.3V_CARDpage 34</text>
<text x="137.7" y="129.6">+3.3V_M</text>
<text x="232.1" y="128">+3.3V_RUN</text>
<text x="60.9" y="142.5">+3.3V_RUN page 32</text>
<text x="88" y="142.5">+1.2V_RUN</text>
<text x="88" y="139.2">+3.3V_RUN</text>
<text x="88" y="140.8">+2.5V_RUN</text>
<text x="180.9" y="140.8">+5V_TP_PWR</text>
<text x="180.9" y="139.2">+3.3V_TP_PWR</text>
<text x="179.3" y="153.6">+3.3V_RUN_BKT_PWR</text>
<text x="235.3" y="150.5">+3.3V_RUN_BKT_PWR</text>
<text x="73.7" y="160">+3.3V_ALW</text>
<text x="249.7" y="166.5">+3.3V_RUN_BKT_PWR</text>
<text x="81.7" y="179.2">+3.3V_ALW</text>
<text x="118.4" y="179.2">+3.3V_ALW page 39</text>
<text x="118.4" y="176">+RTC_CELL</text>
<text x="158.5" y="174.5">+3.3V_ALW page 28</text>
<text x="148.9" y="193.6">+3.3V_BKT_PWR</text>
<text x="182.5" y="193.6">+3.3V_BKT_PWR</text>
</g>
<g font-size="2.1" fill="#00f">
<text x="267.3" y="12.9">page6</text>
<text x="267.3" y="22.5">page 8</text>
<text x="56" y="27.3">page 24</text>
<text x="89.7" y="27.3">page 24</text>
<text x="219.3" y="25.7">page 13,14</text>
<text x="148.9" y="33.7">page 7-12</text>
<text x="267.3" y="32.1">page 15</text>
<text x="267.3" y="43.3">page 23</text>
<text x="267.3" y="52.9">page 23</text>
<text x="204.9" y="54.5">page 24</text>
<text x="67.3" y="62.5">page 37</text>
<text x="204.9" y="64.1">page 40</text>
<text x="91.3" y="73.7">page 25</text>
<text x="147.3" y="80.1">page 15-22</text>
<text x="38.4" y="88.1">page 28</text>
<text x="216.1" y="89.7">page 31</text>
<text x="68.9" y="91.3">page 34</text>
<text x="216.1" y="104.1">page 30</text>
<text x="241.7" y="105.7">page 30</text>
<text x="102.4" y="115.3">page 33</text>
<text x="150.4" y="115.3">page 15</text>
<text x="238.5" y="115.3">page 24</text>
<text x="22.4" y="120.1">page 35</text>
<text x="51.3" y="120.1">page 35</text>
<text x="176.1" y="120.1">page 29</text>
<text x="196.9" y="120.1">page 29</text>
<text x="150.4" y="129.7">page 15</text>
<text x="252.9" y="128.1">page 30</text>
<text x="68.9" y="132.9">page 32</text>
<text x="46.4" y="142.5">page 32</text>
<text x="102.4" y="142.5">page 32</text>
<text x="195.3" y="140.9">page 36</text>
<text x="195.3" y="155.3">page 27</text>
<text x="251.3" y="152.1">page 28</text>
<text x="88" y="160.1">page 38</text>
<text x="19.3" y="164.9">page 41</text>
<text x="88" y="169.7">page 40</text>
<text x="265.7" y="168.1">page 27</text>
<text x="19.3" y="174.5">page 48</text>
<text x="19.3" y="184.1">page 46</text>
<text x="41.7" y="184.1">page 47</text>
<text x="19.3" y="193.7">page 49</text>
<text x="41.7" y="193.7">page 44</text>
<text x="68.9" y="193.7">page 51</text>
<text x="161.7" y="195.3">page 26</text>
<text x="195.3" y="195.3">page 27</text>
<text x="19.3" y="203.3">page 50</text>
<text x="41.7" y="203.3">page 45</text>
<text x="68.9" y="203.3">page 43</text>
<text x="99.3" y="203.3">page 42</text>
</g>
<g font-size="2.1" fill="#f00">
<text x="92.9" y="104.3">Option</text>
<text x="139.3" y="118.7">32M 4K sector</text>
<text x="139.3" y="133.1">64M 4K sector</text>
</g>
<text font-size="2.1" fill="#800040" x="150.4" y="134.5">For iAMT</text>
<g font-size="1.4">
<text x="220.9" y="196.6">Title</text>
<text x="220.9" y="201.4">Size</text>
<text x="227.3" y="201.4">Document Number</text>
<text x="273.7" y="201.4">Rev</text>
<text x="275.3" y="203">0.1</text>
<text x="220.9" y="206.2">Date:</text>
<text x="227.1" y="206">Monday, July 13, 2009</text>
<text x="252.9" y="206.2">Sheet</text>
<text x="259.8" y="206">2</text>
<text x="265.7" y="206.2">of</text>
<text x="271.8" y="206">51</text>
</g>
<g font-size="1.1">
<text x="29.3" y="1.1">A</text>
<text x="84.6" y="1.1">B</text>
<text x="140" y="1.1">C</text>
<text x="195.4" y="1.1">D</text>
<text x="250.7" y="1.1">E</text>
<text x=".5" y="28.2">1</text>
<text x="278.9" y="28.2">1</text>
<text x=".5" y="79.3">2</text>
<text x="278.9" y="79.3">2</text>
<text x=".5" y="130.6">3</text>
<text x="278.9" y="130.6">3</text>
<text x=".5" y="181.7">4</text>
<text x="278.9" y="181.7">4</text>
<text x="29.3" y="207.6">A</text>
<text x="84.6" y="207.6">B</text>
<text x="140" y="207.6">C</text>
<text x="195.4" y="207.6">D</text>
<text x="250.7" y="207.6">E</text>
</g>
</svg>
